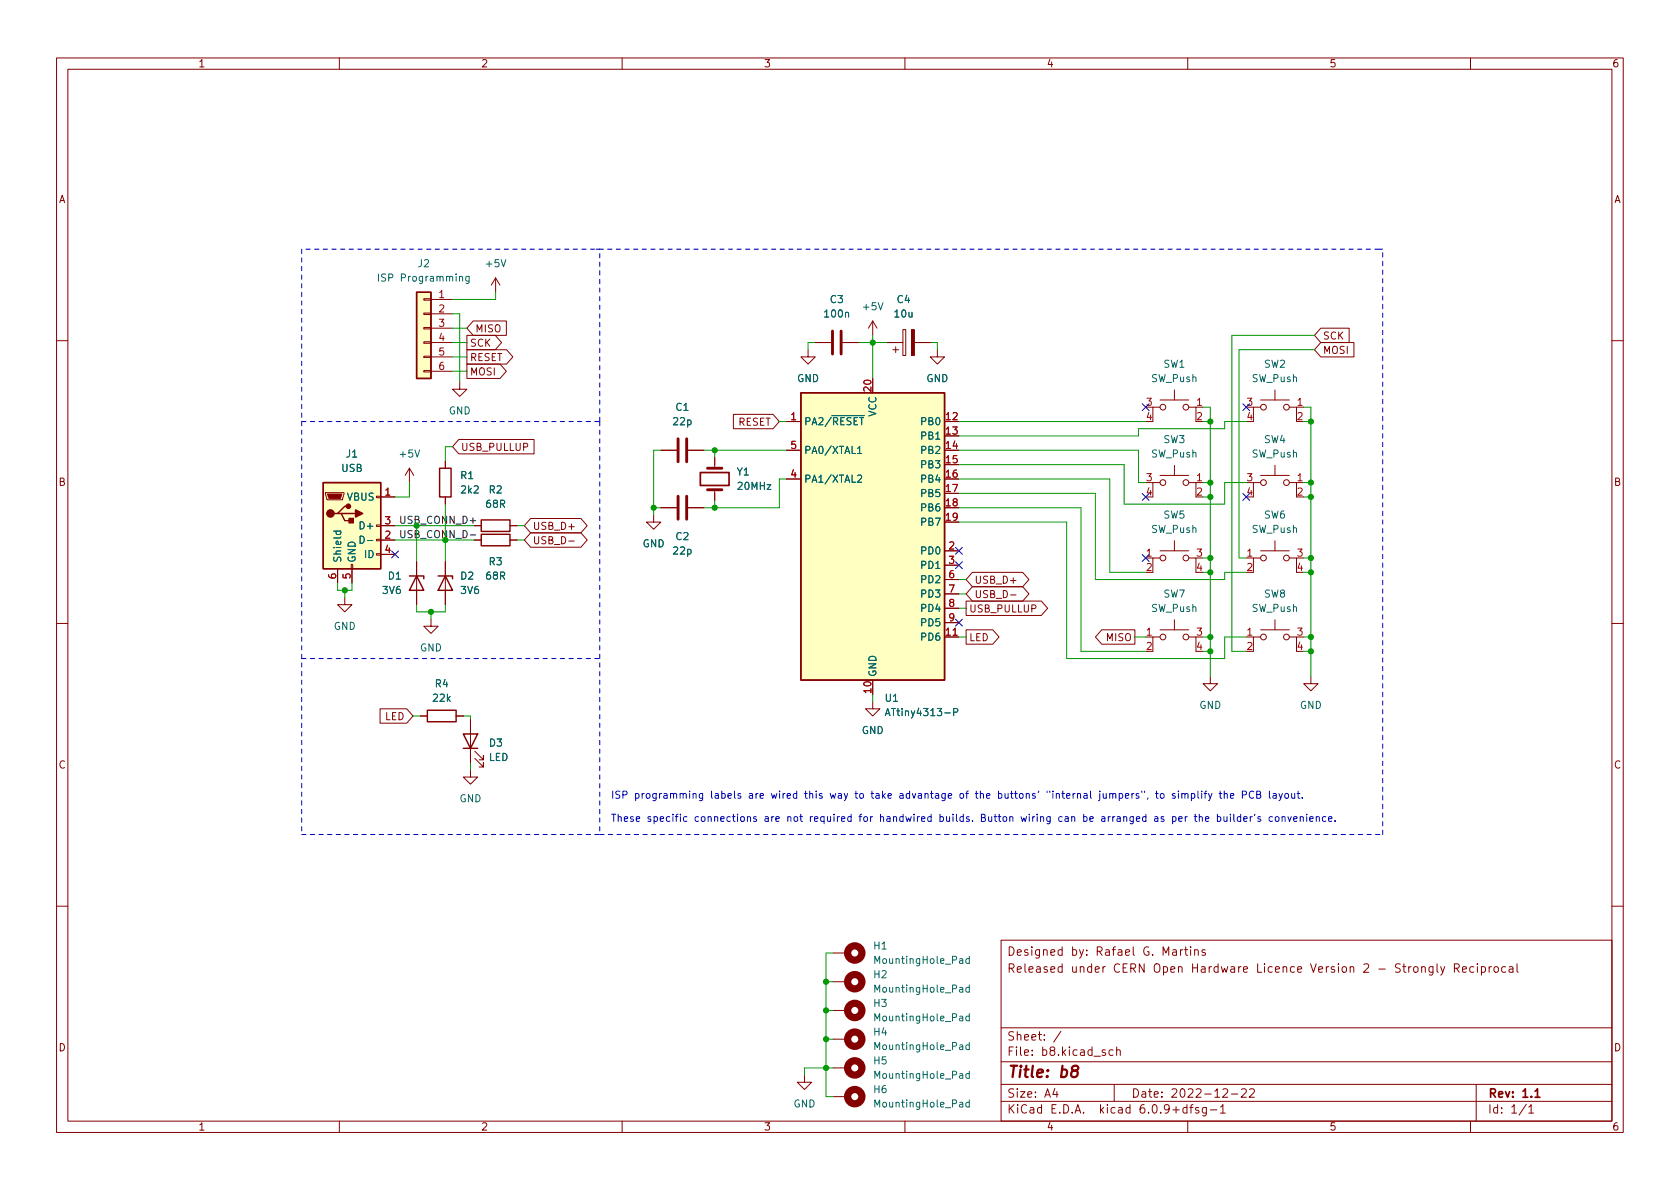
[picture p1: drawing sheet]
<svg xmlns="http://www.w3.org/2000/svg" width="297mm" height="210mm" viewBox="0 0 297 210" stroke-linecap="round" stroke-linejoin="round" font-family="sans-serif">
<g fill="none" stroke="#840000" stroke-width=".18">
<path d="M10 10.2h277v190.1h-277zM12 12.2h273v186.1h-273zM60 10.2v2M110 10.2v2M160 10.2v2M210 10.2v2M260 10.2v2M74.9 57.9h1.3v.3h-1.3zM74.9 55.4h1.3v.2h-1.3zM74.9 52.8h1.3v.3h-1.3zM76.2 53h3.8M76.2 55.5h3.8"/>
<path d="M76.2 58h3.8M82.5 59.3h5.1l1.1 1.3-1.1 1.2h-5.1zM83.7 56.8h5.8v2.5h-5.8l-1.2-1.3zM87.6 49.1l-.7 1.3M87.6 49.1v2.6M87.6 49.1l.8 1.3M154.3 56.8l-.8 1.2M154.3 56.8v2.5M154.3 56.8l.8 1.2M159.6 58.3h.5v4.6h-.5zM233.5 58h5v2.6h-5l-1.1-1.3zM10 60.2h2"/>
<path d="M74.9 65.5h1.3v.3h-1.3zM74.9 63h1.3v.2h-1.3zM74.9 60.4h1.3v.3h-1.3zM76.2 60.6h3.8M76.2 63.1h3.8M76.2 65.7h3.8M81.1 77.7h13.3v2.6h-13.3l-1.1-1.3zM81.3 67.6v1.2h1.2l-1.2 1.3-1.3-1.3h1.3M82.5 61.8h7.1l1.1 1.3-1.1 1.3h-7.1zM82.5 64.4h5.9l1.1 1.3-1.1 1.2h-5.9zM116.8 79.6h2.8M121.7 79.6h2.8"/>
<path d="M129.7 73.3h7l1.1 1.2-1.1 1.3h-7zM139.1 74.5h2.5M139.1 79.6h2.5M142.9 61.8v1.3h1.2l-1.2 1.3-1.3-1.3h1.3M144.1 60.6h2.8M149 60.6h2.8M156.8 60.6h2.8M157.9 61.8h1M158.4 61.3v1.1M161.7 60.6h2.8M165.7 61.8v1.3h1.3l-1.3 1.3-1.2-1.3h1.2M205.1 72h-1.3v2.5"/>
<path d="M205.1 70.7h5.1M207.6 69v1.7M210.2 72h1.3v2.5M222.9 72h-1.3v2.5M222.9 70.7h5.1M225.4 69v1.7M228 72h1.2v2.5M233.5 60.6h5.9v2.5h-5.9l-1.1-1.3zM285 60.2h2M57.5 87.1h3.3v.3l-.2 1h-2.8zM62.1 99.8h.3v.8h-.3zM66.5 97.9h.8v.3h-.8z"/>
<path d="M66.5 95.4h.8v.2h-.8zM66.5 92.8h.8v.3h-.8zM66.5 87.8h.8v.2h-.8zM67.3 93h2.5M67.3 87.9h2.5M67.3 95.5h2.5M67.3 98h2.5M72.4 82.8l-.8 1.3M72.4 82.8v2.5M72.4 82.8l.8 1.3M73.7 99.3v7.6M78.7 81.5v1.3"/>
<path d="M78.7 87.9v1.2M78.7 99.3v7.6M83.8 93h1.3M83.8 95.5h1.3M90.2 93h1.2M90.2 95.5h1.2M93.8 94.2h8.9l1.1 1.3-1.1 1.3h-8.9l-1.1-1.3zM93.8 91.7h8.9l1.1 1.3-1.1 1.2h-8.9l-1.1-1.2zM100.6 95.7h.9M115.6 91.1v1.2h1.2l-1.2 1.3-1.3-1.3h1.3M116.8 89.8h2.8M121.7 89.8h2.8"/>
<path d="M126.4 80.9v1.9M126.4 86.6v1.9M139.1 84.7h2.5M167 97.4h2.5M167 99.9h2.5M205.1 85.3h-1.3v2.6M205.1 98.7h-1.3v2.5M205.1 97.4h5.1M205.1 84.1h5.1M207.6 82.3v1.8M207.6 95.6v1.8M210.2 85.3h1.3v2.6"/>
<path d="M210.2 98.7h1.3v2.5M222.9 85.3h-1.3v2.6M222.9 98.7h-1.3v2.5M222.9 97.4h5.1M222.9 84.1h5.1M225.4 82.3v1.8M225.4 95.6v1.8M228 85.3h1.2v2.6M228 98.7h1.2v2.5M10 110.2h2M59.7 100.6v2.5M61 105.7v1.2h1.2l-1.2 1.3-1.3-1.3h1.3"/>
<path d="M62.2 100.6v2.5M76.2 109.5v1.2h1.3l-1.3 1.3-1.3-1.3h1.3M167 112.6h2.5M167 102.5h2.5M167 105h2.5M167 107.6h2.5M167 110.1h2.5M170.8 111.4h4.7l1.1 1.2-1.1 1.3h-4.7zM170.8 106.3h13.3l1.1 1.3-1.1 1.2h-13.3zM171.9 101.2h8.9l1.1 1.3-1.1 1.3h-8.9l-1.1-1.3zM171.9 103.8h8.9l1.1 1.2-1.1 1.3h-8.9l-1.1-1.3zM178.7 105.2h.9"/>
<path d="M194.8 111.4h5.9v2.5h-5.9l-1.1-1.3zM205.1 112.6h-1.3v2.6M205.1 111.4h5.1M207.6 109.6v1.8M210.2 112.6h1.3v2.6M214 119.6v1.3h1.3l-1.3 1.3-1.3-1.3h1.3M222.9 112.6h-1.3v2.6M222.9 111.4h5.1M225.4 109.6v1.8M228 112.6h1.2v2.6M231.8 119.6v1.3h1.2l-1.2 1.3-1.3-1.3h1.3M285 110.2h2"/>
<path d="M67.2 125.3h4.7l1.1 1.3-1.1 1.3h-4.7zM74.3 126.6h1.3M80.6 126.6h1.3M83.2 136.1v1.3h1.3l-1.3 1.3-1.3-1.3h1.3M83.2 127.2v7.7M83.9 134.1l1.6 1.5v-.7v.7h-.8M83.9 132.8l1.6 1.6v-.8v.8h-.8M154.3 124.1v1.2h1.3l-1.3 1.3-1.3-1.3h1.3M10 160.2h2M147.3 173.6h2.6M147.3 178.7h2.6M147.3 168.5h2.6"/>
<path d="M177 166.3h108v32h-108zM207.4 168h.5l.1 .9M208 168.3l-.5 .1a.29 .29 0 0 0-.2 .2 .29 .29 0 0 0 .2 .3h.5M208.7 167.9v1M209.1 167.9l-.2 .1-.2 .2M209.4 167.9h.6M209.6 167.4v1.3l.4 .2M210.5 167.4v.2M210.5 167.9v1M211.2 168.1l.2-.2 .4 .1 .1 .9M211.2 167.9v1M213.1 168l-.4-.1-.2 .2 .1 .3 .5 .1v.4h-.6"/>
<path d="M253.4 170.9v1.2l-.3 .3h-.4M253.4 171l-.5-.1-.3 .3v.4l.2 .3h.6M254.1 170.4v1.3l.2 .2M254.7 170.9l.4 1M255.4 170.9l-.5 1.4-.2 .1M257.1 171.2l.8-.1 .1-.2-.1-.3-.2-.2h-.6v1.5M257.5 171.2l.5 .7M258.6 171.4l.7-.1-.1-.3-.4-.1-.2 .2 .1 .8h.5M260.6 171l-.5-.1-.2 .3v.4l.1 .3h.6M261.2 170.4v.2M261.2 170.9v1M261.9 171l.5-.1 .2 .3v.4l-.1 .3h-.6"/>
<path d="M261.9 170.9v1.5M263.3 170.9v1M263.7 170.9l-.3 .1-.1 .2M264.3 171l.4-.1 .2 .3v.4l-.2 .3h-.4l-.2-.3v-.4zM266.2 171l-.4-.1-.3 .3v.4l.2 .3h.5M266.9 171h.5l.1 .9M267.5 171.3l-.5 .1a.29 .29 0 0 0-.2 .2 .29 .29 0 0 0 .2 .3h.5M268.2 170.4v1.3l.2 .2M285 160.2h2M60 198.3v2M110 198.3v2M142.2 190.1v1.3h1.3l-1.3 1.3-1.2-1.3h1.2"/>
<path d="M147.3 188.8h2.6M147.3 193.9h2.6M147.3 183.8h2.6M160 198.3v2M177 194.8h108M177 191.8h108M177 187.8h108M177 181.8h108M186.5 192.5l-.4 1h1M186.9 193v1M187.6 182.4l-1.3 1.9M195.4 185.7l-.3-.1-.2 .2v.3l.5 .1v.4h-.5"/>
<path d="M196.8 185.7l-.4-.1-.3 .3v.4l.1 .3h.6M197 191.8v3M197.4 185.8l.2-.2 .4 .1 .1 .9M197.4 185.1v1.5M209.9 195.9l-.5-.1-.3 .3v.4l.2 .3h.6M209.9 195.3v1.5M210 198.3v2M210.4 195.8h.5M210.9 195.3l-.3 .2v1.3M211.9 195.9l-.3-.1-.2 .2v.3l.5 .1v.4h-.5M213.3 195.8v1.2l-.3 .3h-.4M213.3 195.9l-.4-.1-.3 .3v.4l.1 .3h.6"/>
<path d="M214 196.3h1.1M215.8 195.8l.4-.5v1.5M215.8 196.8h.8M216.2 192.7l.6-.2 .2 .2 .1 .3-1 1h1M217.7 193.5h1.2M219.5 192.7l.6-.2 .2 .2 .1 .3-1 1h1M220.9 192.7l.6-.2 .2 .2 .1 .3-.9 1h.9M260 198.3v2M261 191.8v6.5M269.9 195.3l-1.3 1.9M270.3 195.8l.4-.5v1.5M270.3 196.8h.9"/>
<circle cx="205.6" cy="72" r=".51"/>
<circle cx="209.7" cy="72" r=".51"/>
<circle cx="223.4" cy="72" r=".51"/>
<circle cx="227.5" cy="72" r=".51"/>
<circle cx="205.6" cy="85.3" r=".51"/>
<circle cx="205.6" cy="98.7" r=".51"/>
<circle cx="209.7" cy="98.7" r=".51"/>
<circle cx="209.7" cy="85.3" r=".51"/>
<circle cx="223.4" cy="85.3" r=".51"/>
<circle cx="223.4" cy="98.7" r=".51"/>
<circle cx="227.5" cy="85.3" r=".51"/>
<circle cx="227.5" cy="98.7" r=".51"/>
<circle cx="205.6" cy="112.6" r=".51"/>
<circle cx="209.7" cy="112.6" r=".51"/>
<circle cx="223.4" cy="112.6" r=".51"/>
<circle cx="227.5" cy="112.6" r=".51"/>
</g>
<path d="M123.8 83.6h5.1v2.2h-5.1zM271.4 193l.4-.5v1.5M271.4 194h.9" fill="none" stroke="#840000" stroke-width=".3"/>
<path d="M189.8 189.3l-.2-.2-.1-.3a.64 .64 0 0 1 1.1-.1 .44 .44 0 0 1-.4 .6 .66 .66 0 0 0-.7 .3 .66 .66 0 0 0 0 .8 .65 .65 0 0 0 .9-.1 .65 .65 0 0 0 0-.9l-.2-.1" fill="none" stroke="#840000" stroke-width=".4"/>
<g fill="none" stroke="#840000" stroke-width=".25">
<path d="M73.7 51.7h2.5v15.2h-2.5zM141.6 69.5h25.4v50.8h-25.4zM57.1 85.3h10.2v15.3h-10.2zM59.7 90.8h.6l.7 1.3h1.2M60.3 90.8h2.6M61.6 89.5h-.6l-1.3 1.3h-.6M77.7 82.8h2.1v5.1h-2.1zM85.1 91.9h5.1v2.1h-5.1zM85.1 94.5h5.1v2h-5.1zM72.4 101.8h2.5v.6M73.7 101.8l1.2 2.6h-2.5zM77.5 101.8h2.5v.6"/>
<path d="M78.7 101.8l1.3 2.6h-2.5zM75.6 125.6h5v2h-5zM81.9 129.8h2.6l-1.3 2.5zM81.9 132.3h2.6"/>
</g>
<g fill="#ffffc2" stroke="#ffffc2" stroke-width=".18">
<path d="M141.6 69.5h25.4v50.8h-25.4z"/>
<path d="M57.1 85.3h10.2v15.3h-10.2z"/>
<path d="M73.7 51.7h2.5v15.2h-2.5z"/>
</g>
<g fill="none" stroke="#006464" stroke-width=".18">
<path d="M66.9 48.4v1.3M82.9 48.9v1l-.2 .2h-.3M82.9 48.9h-.3l-.3 .2 .2 .6h.4M151.6 79.3l.4-.4v1.3M59 93.9h1.3M59.5 93.9l-.1 .4 .3 .2 .5-.1v-.5M63.7 94.8a.64 .64 0 0 1 .7 .6 .64 .64 0 0 1-.7 .7zM151.6 84.1l.5-.1 .2 .4-.7 .9h.7M151.6 80.2h.7M156.5 126.6l.4-1.3 .5 1.3M156.6 126.2h.7M168.6 125.9h.6l.1-.2v-.3l-.7-.1v1.3"/>
<path d="M171.4 174.7l-.4-.1-.2 .2 .1 .6h.5M171.4 179.7h-.4l-.2 .2 .1 .6h.5M171.4 169.6l-.4-.1-.2 .3 .1 .5h.5M171.4 169.1v1.3M171.4 174.2v1.2M171.4 179.3v1.2M171.4 189.9l-.4-.1-.2 .3 .1 .5h.5M171.4 195l-.4-.1-.2 .3 .1 .5h.5M171.4 184.8h-.4l-.2 .2 .1 .5h.5M171.4 184.3v1.3M171.4 189.4v1.3M171.4 194.5v1.3"/>
</g>
<path d="M147.2 58.5v4.1M148.7 58.5v4.1M119.9 77.6v4.1M121.4 77.6v4.1M119.9 87.8v4M121.4 87.8v4M125.1 86.6h2.5M125.1 82.8h2.5" fill="none" stroke="#840000" stroke-width=".51"/>
<g fill="none" stroke="#840000" stroke-width="1.3">
<circle cx="151.1" cy="168.5" r="1.27"/>
<circle cx="151.1" cy="173.6" r="1.27"/>
<circle cx="151.1" cy="178.7" r="1.27"/>
<circle cx="151.1" cy="188.8" r="1.27"/>
<circle cx="151.1" cy="193.9" r="1.27"/>
<circle cx="151.1" cy="183.8" r="1.27"/>
</g>
<g fill="#840000" stroke="#840000" stroke-width=".25">
<path d="M62.9 90.2l1.2 .6-1.2 .6z"/>
<path d="M61.7 91.7h.8v.8h-.8z"/>
<circle cx="58.4" cy="90.8" r=".63"/>
<circle cx="61.6" cy="89.5" r=".38"/>
</g>
<g fill="#840000" stroke="#840000" stroke-width=".18">
<path d="M57.9 87.4h2.6l-.3 .7h-2z"/>
<path d="M161.2 58.3h.5v4.6h-.5z"/>
</g>
<path d="M83.1 94.6h1" fill="none" stroke="#0f0f0f" stroke-width=".18"/>
<g fill="none" stroke="#0000c2" stroke-width=".18">
<path d="M204.5 139.9v1.1l.3 .2M208.4 139.9v.1M211.8 139.9v1.1l.2 .2M212.5 139.9v.1M213.4 139.9l-.3 .2v1.1M215.7 139.9v1.1l.3 .2M216.5 139.9v1.3M224.4 139.9v1.1l.2 .2M229.5 139.9v1.1l.3 .2M204.3 140.3h.5M205.3 140.4l.3-.1 .2 .3v.3l-.2 .3-.3-.1-.1-.2zM207.8 140.4l-.4-.1-.1 .2v.2l.5 .1v.3h-.5"/>
<path d="M208.4 140.3v.9M209 140.4l.1-.1 .3 .1 .1 .8M209 140.3v.9M209.5 140.5l.2-.2 .3 .1v.8M209.9 144.4l-.3 .2M210.7 140.4l.3-.1 .3 .3-.2 .5h-.4M210.7 140.3v1.3M211.1 144.4h.5M211.3 144v1.1l.3 .2M212 144.5l.2-.1 .3 .1 .1 .8M212 144v1.3M212.5 140.3v.9"/>
<path d="M212.9 140.3h.5M213.1 144.8l.6-.1v-.2l-.4-.1-.2 .2 .1 .6h.5M213.7 140.3l.3 .9M214.3 140.3l-.4 1.2-.2 .1M215.3 144.5l.3-.1 .3 .2-.2 .6h-.4M215.3 144v1.3M215.6 140.3h.4M216.4 144.4l.1 .8 .3 .1 .1-.2M216.5 140.4l.1-.1 .3 .1 .1 .8M216.9 144.4v.9M217.5 140.7l.7-.1-.1-.2-.4-.1-.2 .2 .1 .6h.5M217.5 144v.1"/>
<path d="M217.5 144.4v.9M218.2 144v1.1l.1 .2M219.4 144.5l-.4-.1-.2 .2 .1 .6h.5M219.4 144v1.3M219.7 140.6l.6-.1 .1-.2-.1-.3-.6-.1v1.3M219.9 144.8l.6-.1v-.2l-.4-.1-.2 .2 .1 .6h.5M221.1 144.4v.9M221.4 144.4l-.3 .2M221.7 140a.6 .6 0 0 0-.9 .4 .6 .6 0 0 0 .6 .8l.3-.2M221.9 144l-.1 .2M222.2 140.5l.5-.1 .2-.1-.1-.3-.6-.1v1.3h.5l.2-.2v-.3l-.3-.2M222.9 144.5l-.3-.1-.2 .2v.2l.5 .1v.3h-.5"/>
<path d="M225 144.5l-.4-.1-.2 .2 .1 .6h.5M225.1 140.4h.5l.1 .8M225.6 144.5l.3-.1 .2 .2v.4l-.2 .3-.3-.1-.1-.2zM225.7 140.6l-.5 .1-.2 .2 .2 .3 .5-.1M226.1 140.3l.3 .9M226.7 144.5l.2-.1 .3 .1v.8M226.7 144.4v.9M226.7 140.3l-.4 1.2-.2 .1M227.3 140.4l.3-.1 .2 .3v.3l-.2 .3-.3-.1-.1-.2zM227.7 144.4l.3 .9 .3-.9M228.4 140.3v.8l.3 .1 .2-.2M228.7 144.8l.6-.1v-.2l-.4-.1-.2 .2 .1 .6h.5"/>
<path d="M228.9 140.3v.9M229.3 140.3h.5M229.9 144.5l.2-.1 .3 .1v.8M229.9 144.4v.9M230.2 141v.2M231 144v.1M231 144.4v.9M231.6 144.8l.6-.1-.1-.2-.3-.1-.2 .2v.6h.5M232.7 144.5l.2-.1 .3 .1 .1 .8M232.7 144.4v.9M234.4 144.5l-.3-.1-.3 .2 .1 .6h.5M234.9 144.8l.6-.1-.1-.2-.3-.1-.2 .2 .1 .6h.4"/>
<path d="M236.1 145.1v.2"/>
</g>
<path d="M53.3 44.1v30.4M106 44.1h-.6M243.8 44.1h-190.5M244.5 44.1h-.7M53.3 74.5v73.1M53.3 74.5h53.4M106 74.5v73.1M106 74.5v-30.4M53.3 116.5h52.7M53.3 147.6h52.7M106 147.6h138.5M244.5 147.6v-103.5" fill="none" stroke="#0000c2" stroke-width=".18" stroke-dasharray=".8 .8"/>
<g fill="none" stroke="#009600" stroke-width=".18">
<path d="M80 58h2.5M80 55.5h1.3v12.1M87.6 51.7v1.3h-7.6M154.3 59.3v7.6M232.4 59.3h-14.6v55.9h2.5M80 63.1h2.5M80 60.6h2.5M80 79h-1.3v2.5M80 65.7h2.5M116.8 79.6h-1.2v11.5M124.5 79.6h14.6M126.4 79.6v1.3"/>
<path d="M137.8 74.5h1.3M144.1 60.6h-1.2v1.2M151.8 60.6h5M164.5 60.6h1.2v1.2M169.5 79.6h31.8v5.7h1.3M169.5 74.5h33.1M212.7 74.5h1.3M212.7 72h1.3v47.6M220.3 74.5h-3.8v1.3h-15.2v1.3h-31.8M230.5 74.5h1.3M230.5 72h1.3v47.6M232.4 61.8h-13.3v36.9h1.2"/>
<path d="M69.8 95.5h14M69.8 93h14M72.4 85.3v2.6h-2.6M73.7 93v6.3M78.7 89.1v10.2M91.4 95.5h1.3M91.4 93h1.3M115.6 89.8h1.2M126.4 88.5v1.3M139.1 84.7h-1.3v5.1h-13.3M169.5 82.2h29.3v6.9h17.7v-3.8h3.8M169.5 89.8h21.6v25.4h11.5"/>
<path d="M169.5 87.2h24.2v15.3h22.8v-1.3h3.8M169.5 84.7h26.7v16.5h6.4M169.5 92.3h19.1v24.2h27.9v-3.9h3.8M212.7 85.3h1.3M212.7 87.9h1.3M212.7 98.7h1.3M230.5 85.3h1.3M230.5 87.9h1.3M230.5 98.7h1.3M59.7 103.1v1.3h2.5v-1.3M61 104.4v1.3M73.7 106.9v1.3h5v-1.3"/>
<path d="M76.2 108.2v1.3M169.5 107.6h1.3M169.5 102.5h1.3M169.5 112.6h1.3M169.5 105h1.3M200.7 112.6h1.9M212.7 115.2h1.3M212.7 112.6h1.3M212.7 101.2h1.3M230.5 115.2h1.3M230.5 112.6h1.3M230.5 101.2h1.3"/>
<path d="M73 126.6h1.3M81.9 126.6h1.3v.6M83.2 134.9v1.2M154.3 122.8v1.3M146 173.6h1.3M146 178.7h1.3M147.3 168.5h-1.3v25.4h1.3M146 183.8h1.3M147.3 188.8h-5.1v1.3"/>
</g>
<g fill="none" stroke="#000084" stroke-width=".18">
<path d="M202 71.4l1.2 1.2M203.2 71.4l-1.2 1.2M219.7 71.4l1.3 1.2M221 71.4l-1.3 1.2M69.2 97.4l1.3 1.2M70.5 97.4l-1.3 1.2M168.9 96.8l1.3 1.2M168.9 99.3l1.3 1.3M170.2 96.8l-1.3 1.2M170.2 99.3l-1.3 1.3M202 98.1l1.2 1.2M202 87.3l1.2 1.2"/>
<path d="M203.2 98.1l-1.2 1.2M203.2 87.3l-1.2 1.2M219.7 87.3l1.3 1.2M221 87.3l-1.3 1.2M168.9 109.5l1.3 1.2M170.2 109.5l-1.3 1.2"/>
</g>
<g fill="#009600" stroke="#009600" stroke-width=".18">
<circle cx="231.8" cy="112.6" r=".46"/>
<circle cx="231.8" cy="115.2" r=".46"/>
<circle cx="231.8" cy="98.7" r=".46"/>
<circle cx="231.8" cy="101.2" r=".46"/>
<circle cx="214" cy="115.2" r=".46"/>
<circle cx="146" cy="188.8" r=".46"/>
<circle cx="146" cy="178.7" r=".46"/>
<circle cx="146" cy="183.8" r=".46"/>
<circle cx="146" cy="173.6" r=".46"/>
<circle cx="154.3" cy="60.6" r=".46"/>
<circle cx="126.4" cy="89.8" r=".46"/>
<circle cx="214" cy="85.3" r=".46"/>
<circle cx="214" cy="74.5" r=".46"/>
<circle cx="214" cy="101.2" r=".46"/>
<circle cx="214" cy="98.7" r=".46"/>
<circle cx="115.6" cy="89.8" r=".46"/>
<circle cx="126.4" cy="79.6" r=".46"/>
<circle cx="61" cy="104.4" r=".46"/>
<circle cx="76.2" cy="108.2" r=".46"/>
<circle cx="214" cy="87.9" r=".46"/>
<circle cx="231.8" cy="85.3" r=".46"/>
<circle cx="231.8" cy="87.9" r=".46"/>
<circle cx="231.8" cy="74.5" r=".46"/>
<circle cx="214" cy="112.6" r=".46"/>
</g>
<text font-size="2.8" fill="#840000" x="178" y="190.6">Title: b8</text>
<g font-size="2.1" fill="#840000">
<text x="178" y="172">Released under CERN Open Hardware Licence Version 2 - Strongly Reciprocal</text>
<text x="178" y="169">Designed by: Rafael G. Martins</text>
<text x="178" y="184">Sheet: /</text>
<text x="178" y="186.7">File: b8.kicad_sch</text>
<text x="178" y="196.9">KiCad E.D.A. kicad 6.0.9+dfsg-1</text>
<text x="178" y="194.1">Size: A4</text>
<text x="200" y="194.1">Date: 2022-12-22</text>
<text x="263" y="194.1">Rev: 1.1</text>
<text x="263" y="196.9">Id: 1/1</text>
</g>
<g font-size="1.8" fill="#840000">
<text x="35" y="11.9">1</text>
<text x="85" y="11.9">2</text>
<text x="135" y="11.9">3</text>
<text x="185" y="11.9">4</text>
<text x="235" y="11.9">5</text>
<text x="285" y="11.9">6</text>
<text x="10.3" y="35.9">A</text>
<text x="285.3" y="35.9">A</text>
<text x="84" y="58.8">MISO</text>
<text x="83" y="63.8">RESET</text>
<text x="83" y="61.3">SCK</text>
<text x="233.8" y="60">SCK</text>
<text x="233.8" y="62.6">MOSI</text>
<text x="83" y="66.4">MOSI</text>
<text x="130.5" y="75.3">RESET</text>
<text x="81.4" y="79.7">USB_PULLUP</text>
<text x="10.3" y="85.9">B</text>
<text x="285.3" y="85.9">B</text>
<text x="94.1" y="93.7">USB_D+</text>
<text x="94.1" y="96.2">USB_D-</text>
<text x="172.2" y="103.2">USB_D+</text>
<text x="172.2" y="105.7">USB_D-</text>
<text x="171.3" y="113.4">LED</text>
<text x="171.3" y="108.3">USB_PULLUP</text>
<text x="195.7" y="113.4">MISO</text>
<text x="68.1" y="127.3">LED</text>
<text x="10.3" y="135.9">C</text>
<text x="285.3" y="135.9">C</text>
<text x="10.3" y="185.9">D</text>
<text x="285.3" y="185.9">D</text>
<text x="35" y="199.9">1</text>
<text x="85" y="199.9">2</text>
<text x="135" y="199.9">3</text>
<text x="185" y="199.9">4</text>
<text x="235" y="199.9">5</text>
<text x="285" y="199.9">6</text>
</g>
<g font-size="1.8" fill="#006464">
<text x="73.9" y="47.2">J2</text>
<text x="86" y="47.2">+5V</text>
<text x="67.5" y="49.8">ISP Programming</text>
<text x="146.8" y="53.6">C3</text>
<text x="158.6" y="53.6">C4</text>
<text x="145.9" y="56.1">100n</text>
<text x="152.7" y="54.9">+5V</text>
<text x="158.2" y="56.1">10u</text>
<text x="205.7" y="65">SW1</text>
<text x="223.5" y="65">SW2</text>
<text x="140.9" y="67.6">GND</text>
<text x="163.8" y="67.6">GND</text>
<text x="203.6" y="67.6">SW_Push</text>
<text x="221.3" y="67.6">SW_Push</text>
<text x="79.3" y="73.3">GND</text>
<text x="119.1" y="75.2">22p</text>
<text x="119.5" y="72.6">C1</text>
<text x="142.1" y="75.2">PA2/~{RESET}</text>
<text x="154.9" y="73.7" transform="rotate(-90 154.9 73.7)">VCC</text>
<text x="163.1" y="75.2">PB0</text>
<text x="163.1" y="77.7">PB1</text>
<text x="60.4" y="83.4">USB</text>
<text x="61.2" y="80.9">J1</text>
<text x="70.8" y="80.9">+5V</text>
<text x="142.1" y="80.3">PA0/XTAL1</text>
<text x="163.1" y="80.3">PB2</text>
<text x="163.1" y="82.8">PB3</text>
<text x="203.6" y="80.9">SW_Push</text>
<text x="205.7" y="78.4">SW3</text>
<text x="221.3" y="80.9">SW_Push</text>
<text x="223.5" y="78.4">SW4</text>
<text x="61.4" y="88.5">VBUS</text>
<text x="81.5" y="84.7">R1</text>
<text x="81.6" y="87.2">2k2</text>
<text x="86" y="89.8">68R</text>
<text x="86.5" y="87.2">R2</text>
<text x="130.3" y="84.1">Y1</text>
<text x="130.6" y="86.6">20MHz</text>
<text x="142.1" y="85.3">PA1/XTAL2</text>
<text x="163.1" y="85.3">PB4</text>
<text x="163.1" y="87.9">PB5</text>
<text x="64" y="93.6">D+</text>
<text x="119.5" y="95.5">C2</text>
<text x="163.1" y="90.4">PB6</text>
<text x="163.1" y="93">PB7</text>
<text x="203.6" y="94.2">SW_Push</text>
<text x="205.7" y="91.7">SW5</text>
<text x="221.3" y="94.2">SW_Push</text>
<text x="223.5" y="91.7">SW6</text>
<text x="60.3" y="99.6" transform="rotate(-90 60.3 99.6)">Shield</text>
<text x="62.9" y="99.6" transform="rotate(-90 62.9 99.6)">GND</text>
<text x="64.4" y="96.1">D-</text>
<text x="64.5" y="98.7">ID</text>
<text x="86.5" y="99.9">R3</text>
<text x="113.6" y="96.8">GND</text>
<text x="119.1" y="98">22p</text>
<text x="163.1" y="98">PD0</text>
<text x="163.1" y="100.6">PD1</text>
<text x="67.7" y="105">3V6</text>
<text x="68.7" y="102.5">D1</text>
<text x="81.5" y="102.5">D2</text>
<text x="81.5" y="105">3V6</text>
<text x="86" y="102.5">68R</text>
<text x="163.1" y="103.1">PD2</text>
<text x="163.1" y="105.7">PD3</text>
<text x="205.7" y="105.7">SW7</text>
<text x="223.5" y="105.7">SW8</text>
<text x="59" y="111.4">GND</text>
<text x="163.1" y="113.3">PD6</text>
<text x="163.1" y="108.2">PD4</text>
<text x="163.1" y="110.7">PD5</text>
<text x="203.6" y="108.2">SW_Push</text>
<text x="221.3" y="108.2">SW_Push</text>
<text x="74.2" y="115.2">GND</text>
<text x="154.9" y="119.8" transform="rotate(-90 154.9 119.8)">GND</text>
<text x="76.6" y="124.1">22k</text>
<text x="77" y="121.5">R4</text>
<text x="156.5" y="124.1">U1</text>
<text x="212" y="125.3">GND</text>
<text x="229.8" y="125.3">GND</text>
<text x="152.3" y="129.8">GND</text>
<text x="157.4" y="126.6">ATtiny4313-P</text>
<text x="86.4" y="134.6">LED</text>
<text x="86.5" y="132">D3</text>
<text x="81.2" y="141.9">GND</text>
<text x="154.5" y="167.9">H1</text>
<text x="154.5" y="173">H2</text>
<text x="155" y="170.4">MountingHole_Pad</text>
<text x="154.5" y="178">H3</text>
<text x="155" y="175.5">MountingHole_Pad</text>
<text x="154.5" y="183.1">H4</text>
<text x="155" y="180.6">MountingHole_Pad</text>
<text x="155" y="185.7">MountingHole_Pad</text>
<text x="154.5" y="188.2">H5</text>
<text x="155" y="190.7">MountingHole_Pad</text>
<text x="140.3" y="195.8">GND</text>
<text x="154.5" y="193.3">H6</text>
<text x="155" y="195.8">MountingHole_Pad</text>
</g>
<g font-size="1.8" fill="#a90000">
<text x="77.6" y="52.7">1</text>
<text x="77.6" y="55.2">2</text>
<text x="77.6" y="57.8">3</text>
<text x="77.6" y="60.3">4</text>
<text x="77.6" y="62.9">5</text>
<text x="77.6" y="65.4">6</text>
<text x="154.1" y="69.2" transform="rotate(-90 154.1 69.2)">20</text>
<text x="202.7" y="71.7">3</text>
<text x="211.6" y="71.7">1</text>
<text x="220.5" y="71.7">3</text>
<text x="229.4" y="71.7">1</text>
<text x="139.8" y="74.3">1</text>
<text x="167.3" y="74.3">12</text>
<text x="167.3" y="76.8">13</text>
<text x="202.7" y="74.3">4</text>
<text x="211.6" y="74.3">2</text>
<text x="220.5" y="74.3">4</text>
<text x="229.4" y="74.3">2</text>
<text x="139.8" y="79.4">5</text>
<text x="167.3" y="79.4">14</text>
<text x="167.3" y="81.9">15</text>
<text x="68.1" y="87.6">1</text>
<text x="139.8" y="84.4">4</text>
<text x="167.3" y="84.4">16</text>
<text x="167.3" y="87">17</text>
<text x="167.3" y="89.5">18</text>
<text x="202.7" y="85.1">3</text>
<text x="202.7" y="87.6">4</text>
<text x="211.6" y="85.1">1</text>
<text x="211.6" y="87.6">2</text>
<text x="220.5" y="85.1">3</text>
<text x="220.5" y="87.6">4</text>
<text x="229.4" y="85.1">1</text>
<text x="229.4" y="87.6">2</text>
<text x="68.1" y="95.2">2</text>
<text x="68.1" y="92.7">3</text>
<text x="167.3" y="92.1">19</text>
<text x="68.1" y="97.8">4</text>
<text x="167.8" y="97.1">2</text>
<text x="167.8" y="99.7">3</text>
<text x="202.7" y="98.4">1</text>
<text x="202.7" y="101">2</text>
<text x="211.6" y="98.4">3</text>
<text x="211.6" y="101">4</text>
<text x="220.5" y="98.4">1</text>
<text x="220.5" y="101">2</text>
<text x="229.4" y="98.4">3</text>
<text x="229.4" y="101">4</text>
<text x="59.4" y="102.3" transform="rotate(-90 59.4 102.3)">6</text>
<text x="62" y="102.3" transform="rotate(-90 62 102.3)">5</text>
<text x="167.8" y="102.2">6</text>
<text x="167.8" y="104.8">7</text>
<text x="167.8" y="107.3">8</text>
<text x="167.3" y="112.4">11</text>
<text x="167.8" y="109.8">9</text>
<text x="202.7" y="112.4">1</text>
<text x="211.6" y="112.4">3</text>
<text x="220.5" y="112.4">1</text>
<text x="229.4" y="112.4">3</text>
<text x="202.7" y="114.9">2</text>
<text x="211.6" y="114.9">4</text>
<text x="220.5" y="114.9">2</text>
<text x="229.4" y="114.9">4</text>
<text x="154.1" y="122.5" transform="rotate(-90 154.1 122.5)">10</text>
</g>
<g font-size="1.8" fill="#009600">
<text x="70.5" y="95.1">USB_CONN_D-</text>
<text x="70.5" y="92.6">USB_CONN_D+</text>
</g>
<g font-size="1.8" fill="#0000c2">
<text x="107.9" y="141.2">ISP programming labels are wired this way to take advantage of the buttons' &quot;internal jumpers&quot;, to simplify the PCB layout.</text>
<text x="107.9" y="145.3">These specific connections are not required for handwired builds. Button wiring can be arranged as per the builder's convenience.</text>
</g>
</svg>
